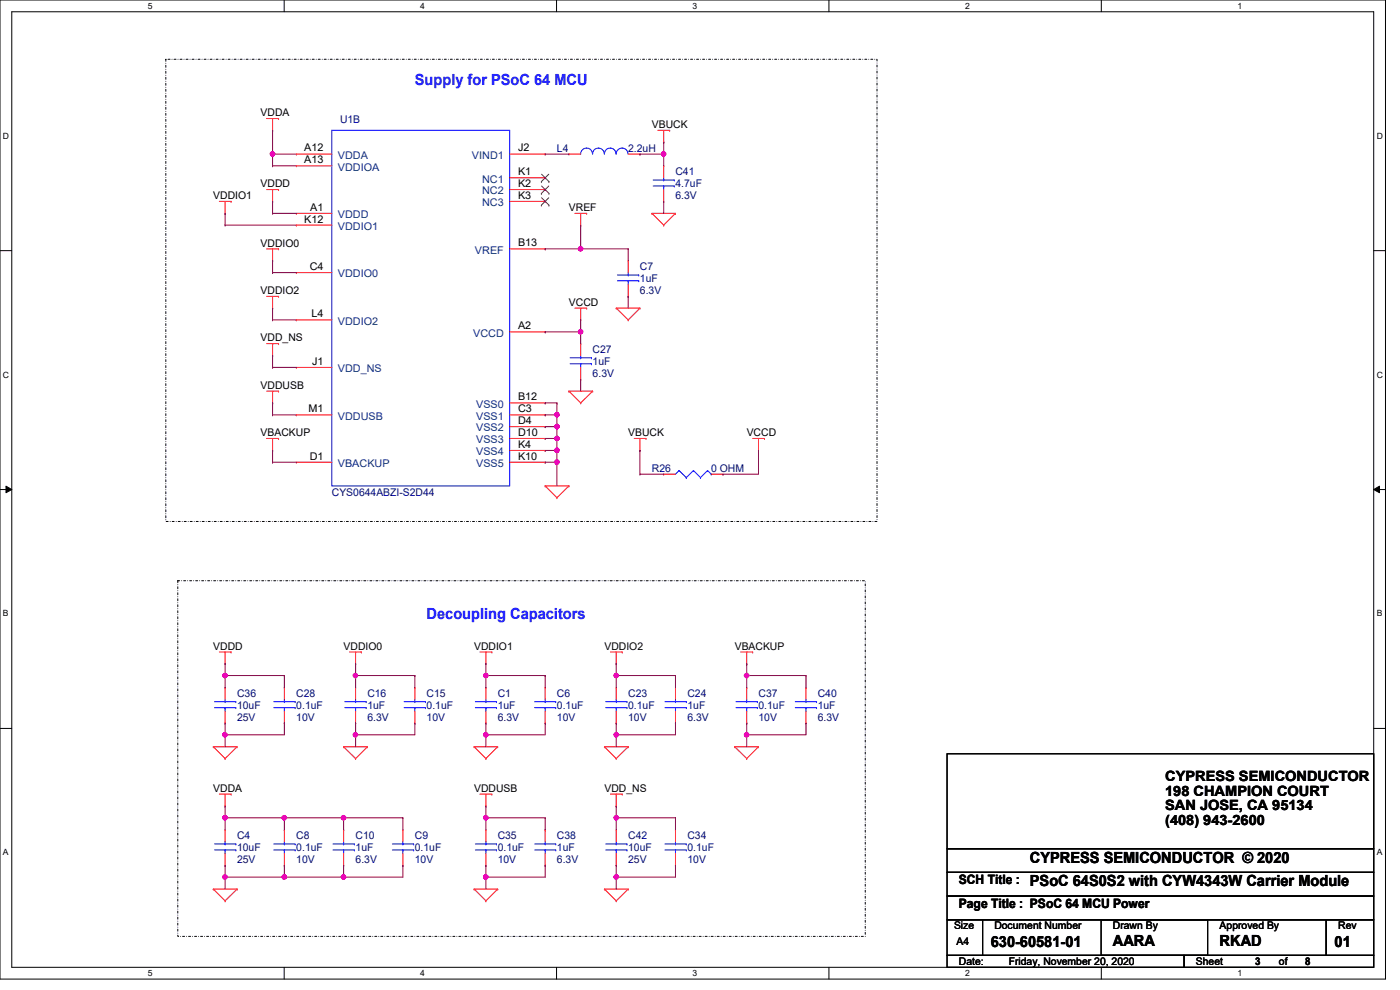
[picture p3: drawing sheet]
<svg xmlns="http://www.w3.org/2000/svg" width="297mm" height="210mm" viewBox="0 0 297 210" stroke-linecap="round" stroke-linejoin="round" font-family="sans-serif">
<path d="M0 0h293.9v207.7h-293.9zM2.5 2.5h288.9v202.7h-288.9z" fill="none" stroke="#000" stroke-width=".21"/>
<g fill="#fff">
<path d="M31.4 .3h.9v1.9h-.9z"/>
<path d="M31.4 205.4h.9v2h-.9z"/>
</g>
<path d="M60.3 0v2.5M60.3 205.2v2.5" fill="none" stroke="#000" stroke-width=".21"/>
<g fill="#fff">
<path d="M89.2 .3h.9v1.9h-.9z"/>
<path d="M89.2 205.4h.9v2h-.9z"/>
</g>
<path d="M118.1 0v2.5M118.1 205.2v2.5" fill="none" stroke="#000" stroke-width=".21"/>
<g fill="#fff">
<path d="M146.9 .3h1v1.9h-1z"/>
<path d="M146.9 205.4h1v2h-1z"/>
</g>
<path d="M175.9 0v2.5M175.9 205.2v2.5" fill="none" stroke="#000" stroke-width=".21"/>
<g fill="#fff">
<path d="M204.7 .3h1v1.9h-1z"/>
<path d="M204.7 205.4h1v2h-1z"/>
</g>
<path d="M233.6 0v2.5M233.6 205.2v2.5" fill="none" stroke="#000" stroke-width=".21"/>
<g fill="#fff">
<path d="M262.5 .3h1v1.9h-1z"/>
<path d="M262.5 205.4h1v2h-1z"/>
<path d="M.6 27.8h1.3v2h-1.3z"/>
<path d="M292.1 27.8h1.2v2h-1.2z"/>
<path d="M.6 78.5h1.3v2h-1.3z"/>
<path d="M292.1 78.5h1.2v2h-1.2z"/>
</g>
<path d="M0 53.2h2.5M291.4 53.2h2.5" fill="none" stroke="#000" stroke-width=".21"/>
<g fill="#fff">
<path d="M.6 129.2h1.2v1.9h-1.2z"/>
<path d="M292.1 129.2h1.1v1.9h-1.1z"/>
</g>
<path d="M0 103.8h2.5M1.3 103.1l1.2 .7-1.2 .7zM291.4 103.8l1.3-.7v1.4zM291.4 103.8h2.5" fill="none" stroke="#000" stroke-width=".21"/>
<path d="M1.3 103.1l1.2 .7-1.2 .7zM291.4 103.8l1.3-.7v1.4z" fill="#000"/>
<g fill="#fff">
<path d="M.6 179.8h1.2v2h-1.2z"/>
<path d="M292.1 179.8h1.1v2h-1.1z"/>
</g>
<path d="M0 154.5h2.5M200.9 159.9h90.5v20.1h-90.5zM291.4 154.5h2.5M200.9 180h90.5v5h-90.5zM200.9 185h90.5v5.1h-90.5zM200.9 195.1h7.5v7.5h-7.5zM200.9 190.1h90.5v5h-90.5zM208.4 195.1h72.9v7.5h-72.9zM233.6 195.1h22.6v7.5h-22.6zM281.3 195.1h10.1v7.5h-10.1zM200.9 202.6h50.3v2.6h-50.3zM251.2 202.6h40.2v2.6h-40.2z" fill="none" stroke="#000" stroke-width=".21"/>
<path d="M35.2 12.6h150.9v98h-150.9zM37.7 123.2h145.9v75.4h-145.9z" fill="none" stroke="#000" stroke-width=".21" stroke-dasharray=".4 .4 0 .4"/>
<g fill="none" stroke="#f00" stroke-width=".21">
<path d="M56.6 25.1h2.5M57.8 27.6h.1M57.8 25.1v2.5M59.1 25.1h.1M62.9 32.7h.1M62.9 35.2h.1M62.9 32.7h7.5M62.9 35.2h7.5M108.1 32.7h7.6M108.1 37.7h7.6M115.7 32.7h.1M115.7 37.7h.1"/>
<path d="M120.7 32.7h.1M120.7 32.7h2.5M133.3 32.7h2.5M135.8 32.7h.1M139.5 27.6h2.6M140.8 30.1h.1M140.8 35.2h.1M140.8 27.6v2.5M140.8 35.2v2.5M142.1 27.6h.1M46.5 42.7h2.5M47.8 45.3h.1"/>
<path d="M47.8 42.7v2.6M49 42.7h.1M56.6 40.2h2.5M56.6 52.8h2.5M57.8 42.7h.1M57.8 55.3h.1M57.8 40.2v2.5M57.8 52.8v2.5M59.1 40.2h.1M59.1 52.8h.1M62.9 45.3h.1M62.9 57.8h.1"/>
<path d="M62.9 47.8h.1M62.9 45.3h7.5M62.9 57.8h7.5M62.9 47.8h7.5M108.1 40.2h7.6M108.1 52.8h7.6M108.1 42.7h7.6M115.7 42.7h.1M115.7 40.2h.1M115.7 52.8h.1M122 45.3h2.5M123.2 47.8h.1"/>
<path d="M123.2 45.3v2.5M124.5 45.3h.1M133.3 55.3h.1M133.3 55.3v2.5M138.3 45.3h.1M138.3 45.3h5M138.3 45.3l2.5 2.5M140.8 47.8h.1M140.8 42.7h.1M140.8 40.2v2.5M143.3 45.3h.1M143.3 45.3l-2.5 2.5"/>
<path d="M56.6 62.9h2.5M56.6 72.9h2.5M57.8 65.4h.1M57.8 75.4h.1M57.8 62.9v2.5M57.8 72.9v2.5M59.1 62.9h.1M59.1 72.9h.1M62.9 77.9h.1M62.9 67.9h.1M62.9 77.9h7.5M62.9 67.9h7.5"/>
<path d="M108.1 70.4h7.6M115.7 70.4h.1M122 65.4h2.5M123.2 67.9h.1M123.2 72.9h.1M123.2 65.4v2.5M123.2 72.9v2.5M123.2 77.9v2.5M124.5 65.4h.1M130.7 65.4h.1M130.7 65.4h5.1M130.7 65.4l2.6 2.5"/>
<path d="M133.3 67.9h.1M133.3 62.9h.1M133.3 60.3v2.6M135.8 65.4h.1M135.8 65.4l-2.5 2.5M56.6 83h2.5M56.6 93h2.5M57.8 85.5h.1M57.8 95.5h.1M57.8 83v2.5M57.8 93v2.5M59.1 83h.1"/>
<path d="M59.1 93h.1M62.9 98h.1M62.9 88h.1M62.9 88h7.5M62.9 98h7.5M108.1 93h7.6M108.1 90.5h7.6M108.1 95.5h7.6M108.1 88h7.6M108.1 98h7.6M108.1 85.5h7.6M115.7 90.5h.1"/>
<path d="M115.7 95.5h.1M115.7 93h.1M115.7 88h.1M115.7 98h.1M115.7 85.5h.1M120.7 83h.1M120.7 83h5M120.7 83l2.5 2.5M123.2 85.5h.1M123.2 80.4h.1M125.7 83h.1M125.7 83l-2.5 2.5"/>
<path d="M134.5 93h2.5M135.8 95.5h.1M135.8 93v2.5M137 93h.1M159.7 93h2.5M160.9 95.5h.1M160.9 93v2.5M162.2 93h.1M115.7 103.1h.1M115.7 103.1h5M115.7 103.1l2.5 2.5M118.2 105.6h.1"/>
<path d="M120.7 103.1h.1M120.7 103.1l-2.5 2.5M140.8 100.6h.1M140.8 100.6h2.5M150.9 100.6h2.5M153.4 100.6h.1M46.5 138.3h2.5M47.8 138.3v2.5M49 138.3h.1M74.2 138.3h2.5M75.4 138.3v2.5M76.7 138.3h.1"/>
<path d="M101.8 138.3h2.6M103.1 138.3v2.5M104.4 138.3h.1M129.5 138.3h2.5M130.7 138.3v2.5M132 138.3h.1M157.1 138.3h2.6M158.4 138.3v2.5M159.7 138.3h.1M45.3 158.4h.1M45.3 158.4h5M45.3 158.4l2.5 2.5"/>
<path d="M47.8 140.8h.1M47.8 145.8h.1M47.8 153.4h.1M47.8 145.8v2.5M47.8 150.9v2.5M50.3 158.4h.1M50.3 158.4l-2.5 2.5M60.3 145.8h.1M60.3 153.4h.1M60.3 145.8v2.5M60.3 150.9v2.5M72.9 158.4h.1"/>
<path d="M72.9 158.4h5M72.9 158.4l2.5 2.5M75.4 140.8h.1M75.4 145.8h.1M75.4 153.4h.1M75.4 145.8v2.5M75.4 150.9v2.5M77.9 158.4h.1M77.9 158.4l-2.5 2.5M88 145.8h.1M88 153.4h.1M88 145.8v2.5"/>
<path d="M88 150.9v2.5M100.6 158.4h.1M100.6 158.4h5M100.6 158.4l2.5 2.5M103.1 140.8h.1M103.1 145.8h.1M103.1 153.4h.1M103.1 145.8v2.5M103.1 150.9v2.5M105.6 158.4h.1M105.6 158.4l-2.5 2.5M115.7 145.8h.1"/>
<path d="M115.7 153.4h.1M115.7 145.8v2.5M115.7 150.9v2.5M128.2 158.4h.1M128.2 158.4h5.1M128.2 158.4l2.5 2.5M130.7 140.8h.1M130.7 145.8h.1M130.7 153.4h.1M130.7 145.8v2.5M130.7 150.9v2.5M133.3 158.4h.1"/>
<path d="M133.3 158.4l-2.6 2.5M143.3 145.8h.1M143.3 153.4h.1M143.3 145.8v2.5M143.3 150.9v2.5M155.9 158.4h.1M155.9 158.4h5M155.9 158.4l2.5 2.5M158.4 140.8h.1M158.4 145.8h.1M158.4 153.4h.1M158.4 145.8v2.5"/>
<path d="M158.4 150.9v2.5M160.9 158.4h.1M160.9 158.4l-2.5 2.5M171 145.8h.1M171 153.4h.1M171 145.8v2.5M171 150.9v2.5M46.5 168.4h2.5M47.8 160.9h.1M47.8 171h.1M47.8 176h.1M47.8 168.4v2.6"/>
<path d="M47.8 176v2.5M49 168.4h.1M60.3 176h.1M60.3 176v2.5M72.9 176h.1M72.9 176v2.5M75.4 160.9h.1M85.5 176h.1M85.5 176v2.5M101.8 168.4h2.6M103.1 171h.1M103.1 160.9h.1"/>
<path d="M103.1 176h.1M103.1 168.4v2.6M103.1 176v2.5M104.4 168.4h.1M115.7 176h.1M115.7 176v2.5M129.5 168.4h2.5M130.7 160.9h.1M130.7 171h.1M130.7 176h.1M130.7 168.4v2.6M130.7 176v2.5"/>
<path d="M132 168.4h.1M143.3 176h.1M143.3 176v2.5M158.4 160.9h.1M45.3 188.6h.1M45.3 188.6h5M45.3 188.6l2.5 2.5M47.8 191.1h.1M47.8 183.6h.1M47.8 181v2.6M50.3 188.6h.1M50.3 188.6l-2.5 2.5"/>
<path d="M60.3 183.6h.1M60.3 181v2.6M72.9 183.6h.1M72.9 181v2.6M85.5 183.6h.1M85.5 181v2.6M100.6 188.6h.1M100.6 188.6h5M100.6 188.6l2.5 2.5M103.1 191.1h.1M103.1 183.6h.1M103.1 181v2.6"/>
<path d="M105.6 188.6h.1M105.6 188.6l-2.5 2.5M115.7 183.6h.1M115.7 181v2.6M128.2 188.6h.1M128.2 188.6h5.1M128.2 188.6l2.5 2.5M130.7 191.1h.1M130.7 183.6h.1M130.7 181v2.6M133.3 188.6h.1M133.3 188.6l-2.6 2.5"/>
<path d="M143.3 183.6h.1M143.3 181v2.6"/>
</g>
<g fill="none" stroke="#00f" stroke-width=".21">
<path d="M70.4 27.6h37.7v75.5h-37.7zM123.2 32.7a1.25 1.25 0 0 1 1.2-1.3 1.25 1.25 0 0 1 1.3 1.3M125.7 32.7a1.23 1.23 0 0 1 1.3-1.3 1.23 1.23 0 0 1 1.2 1.3M128.2 32.7a1.23 1.23 0 0 1 1.3-1.3 1.23 1.23 0 0 1 1.2 1.3M130.7 32.7a1.25 1.25 0 0 1 1.3-1.3 1.25 1.25 0 0 1 1.2 1.3M138.6 39.5h4.4M138.6 38.2h4.4M140.8 38.2h.1M140.8 39.5h.1M140.8 37.7v.5M140.8 39.5v.7M143 39.5h.1"/>
<path d="M143 38.2h.1M131 59.6h4.5M131 58.3h4.5M133.3 58.3h.1M133.3 59.6h.1M133.3 57.8v.5M133.3 59.6v.7M135.5 59.6h.1M135.5 58.3h.1M120.9 77.2h4.6M120.9 75.9h4.6M123.2 75.9h.1"/>
<path d="M123.2 77.2h.1M123.2 75.4v.5M123.2 77.2v.7M125.5 77.2h.1M125.5 75.9h.1M144.1 99.8h.1M144.1 99.8l-.8 .8M144.1 99.8l1.5 1.5M147.1 99.8h.1M147.1 99.8l-1.5 1.5M147.1 99.8l1.5 1.5M150.1 99.8h.1"/>
<path d="M150.1 99.8l-1.5 1.5M150.1 99.8l.8 .8M145.6 101.3h.1M148.6 101.3h.1M150.9 100.6h.1M45.5 150.1h4.5M45.5 148.8h4.5M47.8 148.8h.1M47.8 150.1h.1M47.8 148.3v.5M47.8 150.1v.8M50 150.1h.1"/>
<path d="M50 148.8h.1M58.1 150.1h4.5M58.1 148.8h4.5M60.3 148.8h.1M60.3 150.1h.1M60.3 148.3v.5M60.3 150.1v.8M62.6 150.1h.1M62.6 148.8h.1M73.2 150.1h4.5M73.2 148.8h4.5M75.4 148.8h.1"/>
<path d="M75.4 150.1h.1M75.4 148.3v.5M75.4 150.1v.8M77.7 150.1h.1M77.7 148.8h.1M85.7 150.1h4.6M85.7 148.8h4.6M88 148.8h.1M88 150.1h.1M88 148.3v.5M88 150.1v.8M90.3 150.1h.1"/>
<path d="M90.3 148.8h.1M100.8 150.1h4.5M100.8 148.8h4.5M103.1 148.8h.1M103.1 150.1h.1M103.1 148.3v.5M103.1 150.1v.8M105.3 150.1h.1M105.3 148.8h.1M113.4 150.1h4.5M113.4 148.8h4.5M115.7 148.8h.1"/>
<path d="M115.7 150.1h.1M115.7 148.3v.5M115.7 150.1v.8M117.9 150.1h.1M117.9 148.8h.1M128.5 150.1h4.5M128.5 148.8h4.5M130.7 148.8h.1M130.7 150.1h.1M130.7 148.3v.5M130.7 150.1v.8M133 150.1h.1"/>
<path d="M133 148.8h.1M141.1 150.1h4.5M141.1 148.8h4.5M143.3 148.8h.1M143.3 150.1h.1M143.3 148.3v.5M143.3 150.1v.8M145.6 150.1h.1M145.6 148.8h.1M156.1 150.1h4.6M156.1 148.8h4.6M158.4 148.8h.1"/>
<path d="M158.4 150.1h.1M158.4 148.3v.5M158.4 150.1v.8M160.7 150.1h.1M160.7 148.8h.1M168.7 150.1h4.5M168.7 148.8h4.5M171 148.8h.1M171 150.1h.1M171 148.3v.5M171 150.1v.8M173.2 150.1h.1"/>
<path d="M173.2 148.8h.1M45.5 179h4.5M47.8 179h.1M47.8 178.5v.5M50 179h.1M58.1 179h4.5M60.3 179h.1M60.3 178.5v.5M62.6 179h.1M70.7 179h4.5M72.9 179h.1M72.9 178.5v.5"/>
<path d="M75.2 179h.1M83.2 179h4.6M85.5 179h.1M85.5 178.5v.5M87.8 179h.1M100.8 179h4.5M103.1 179h.1M103.1 178.5v.5M105.3 179h.1M113.4 179h4.5M115.7 179h.1M115.7 178.5v.5"/>
<path d="M117.9 179h.1M128.5 179h4.5M130.7 179h.1M130.7 178.5v.5M133 179h.1M141.1 179h4.5M143.3 179h.1M143.3 178.5v.5M145.6 179h.1M45.5 180.3h4.5M47.8 180.3h.1M47.8 180.3v.7"/>
<path d="M50 180.3h.1M58.1 180.3h4.5M60.3 180.3h.1M60.3 180.3v.7M62.6 180.3h.1M70.7 180.3h4.5M72.9 180.3h.1M72.9 180.3v.7M75.2 180.3h.1M83.2 180.3h4.6M85.5 180.3h.1M85.5 180.3v.7"/>
<path d="M87.8 180.3h.1M100.8 180.3h4.5M103.1 180.3h.1M103.1 180.3v.7M105.3 180.3h.1M113.4 180.3h4.5M115.7 180.3h.1M115.7 180.3v.7M117.9 180.3h.1M128.5 180.3h4.5M130.7 180.3h.1M130.7 180.3v.7"/>
<path d="M133 180.3h.1M141.1 180.3h4.5M143.3 180.3h.1M143.3 180.3v.7M145.6 180.3h.1"/>
</g>
<path d="M114.9 38.5h.1M114.9 39.5l1.6 1.5M114.9 37l1.6 1.5M116.4 39.5l-1.5 1.5M116.4 37l-1.5 1.5M116.5 38.5h.1M114.9 43.5h.1M114.9 41h.1M114.9 42l1.6 1.5M116.4 42l-1.5 1.5M116.5 43.5h.1M116.5 41h.1" fill="none" stroke="#804000" stroke-width=".21"/>
<path d="M57.8 27.6h.1M57.8 27.6v5.1" fill="none" stroke="#800040" stroke-width=".21"/>
<circle cx="57.8" cy="32.7" r=".49" fill="#f0f"/>
<circle cx="57.8" cy="32.7" r=".49" fill="none" stroke="#f0f" stroke-width=".21"/>
<g fill="none" stroke="#800040" stroke-width=".21">
<path d="M57.8 35.2h.1M57.8 32.7h.1M57.8 35.2h5.1M57.8 32.7h5.1M57.8 32.7v2.5M115.7 32.7h.1M115.7 32.7h5M135.8 32.7h.1M140.8 30.1h.1M140.8 30.1v2.6h-5M47.8 47.8h.1M47.8 47.8h15.1"/>
<path d="M57.8 42.7h.1M57.8 42.7v2.6M57.8 65.4h.1M57.8 67.9h.1M57.8 75.4h.1M57.8 77.9h.1M57.8 65.4v2.5M57.8 75.4v2.5M57.8 67.9h5.1M57.8 77.9h5.1M57.8 85.5h.1M57.8 88h.1"/>
<path d="M57.8 95.5h.1M57.8 98h.1M57.8 85.5v2.5M57.8 95.5v2.5M57.8 88h5.1M57.8 98h5.1"/>
</g>
<circle cx="140.8" cy="32.7" r=".49" fill="#f0f"/>
<circle cx="140.8" cy="32.7" r=".49" fill="none" stroke="#f0f" stroke-width=".21"/>
<path d="M115.7 52.8h.1M123.2 47.8h.1M123.2 47.8v5h-7.5M115.7 70.4h.1M115.7 70.4h7.5" fill="none" stroke="#800040" stroke-width=".21"/>
<circle cx="123.2" cy="70.4" r=".49" fill="#f0f"/>
<circle cx="123.2" cy="70.4" r=".49" fill="none" stroke="#f0f" stroke-width=".21"/>
<path d="M123.2 67.9h.1M123.2 67.9v2.5M115.7 95.5h.1M115.7 95.5h2.5M118.2 95.5h.1M118.2 95.5v2.5" fill="none" stroke="#800040" stroke-width=".21"/>
<circle cx="118.1" cy="95.5" r=".48" fill="#f0f"/>
<circle cx="118.1" cy="95.5" r=".48" fill="none" stroke="#f0f" stroke-width=".21"/>
<path d="M115.7 93h.1M115.7 93h2.5" fill="none" stroke="#800040" stroke-width=".21"/>
<circle cx="118.1" cy="93" r=".47" fill="#f0f"/>
<circle cx="118.1" cy="93" r=".47" fill="none" stroke="#f0f" stroke-width=".21"/>
<path d="M115.7 90.5h.1M115.7 90.5h2.5M118.2 93h.1M118.2 93v2.5" fill="none" stroke="#800040" stroke-width=".21"/>
<circle cx="118.1" cy="90.5" r=".48" fill="#f0f"/>
<circle cx="118.1" cy="90.5" r=".48" fill="none" stroke="#f0f" stroke-width=".21"/>
<path d="M115.7 88h.1M115.7 85.5h.1M115.7 88h2.5M115.7 85.5h2.5M118.2 90.5h.1M118.2 88h.1M118.2 85.5h.1M118.2 85.5v7.5" fill="none" stroke="#800040" stroke-width=".21"/>
<circle cx="118.1" cy="88" r=".47" fill="#f0f"/>
<circle cx="118.1" cy="88" r=".47" fill="none" stroke="#f0f" stroke-width=".21"/>
<path d="M123.2 52.8h.1M123.2 52.8h10.1" fill="none" stroke="#800040" stroke-width=".21"/>
<circle cx="123.2" cy="52.8" r=".49" fill="#f0f"/>
<circle cx="123.2" cy="52.8" r=".49" fill="none" stroke="#f0f" stroke-width=".21"/>
<path d="M140.8 32.7h.1M140.8 32.7v2.5M140.8 42.7h.1M140.8 42.7v2.6M103.1 171h.1M103.1 173.5h.1M103.1 171v2.5M103.1 173.5h12.6M115.7 173.5h.1M115.7 173.5v2.5M143.3 183.6h.1M143.3 183.6v2.5" fill="none" stroke="#800040" stroke-width=".21"/>
<circle cx="103.1" cy="173.5" r=".49" fill="#f0f"/>
<circle cx="103.1" cy="173.5" r=".49" fill="none" stroke="#f0f" stroke-width=".21"/>
<path d="M103.1 173.5h.1M103.1 173.5v2.5M103.1 183.6h.1M103.1 186.1h.1M103.1 183.6v2.5M115.7 183.6h.1M115.7 183.6v2.5h-12.6" fill="none" stroke="#800040" stroke-width=".21"/>
<circle cx="103.1" cy="186" r=".49" fill="#f0f"/>
<circle cx="103.1" cy="186" r=".49" fill="none" stroke="#f0f" stroke-width=".21"/>
<path d="M158.4 143.3h.1M158.4 140.8h.1M158.4 140.8v5M158.4 143.3h12.6M171 143.3h.1M171 143.3v2.5M103.1 186.1h.1M103.1 186.1v2.5" fill="none" stroke="#800040" stroke-width=".21"/>
<circle cx="158.4" cy="143.3" r=".48" fill="#f0f"/>
<circle cx="158.4" cy="143.3" r=".48" fill="none" stroke="#f0f" stroke-width=".21"/>
<path d="M158.4 153.4h.1M158.4 155.9h.1M158.4 153.4v5" fill="none" stroke="#800040" stroke-width=".21"/>
<circle cx="158.4" cy="155.9" r=".48" fill="#f0f"/>
<circle cx="158.4" cy="155.9" r=".48" fill="none" stroke="#f0f" stroke-width=".21"/>
<g fill="none" stroke="#800040" stroke-width=".21">
<path d="M135.8 95.5h.1M135.8 95.5v5.1M160.9 95.5h.1M160.9 95.5v5.1h-7.5M135.8 100.6h.1M135.8 100.6h5M153.4 100.6h.1M130.7 153.4h.1M130.7 140.8h.1M130.7 143.3h.1M130.7 140.8v2.5M130.7 153.4v2.5"/>
<path d="M130.7 143.3h12.6M143.3 143.3h.1M143.3 143.3v2.5M158.4 155.9h.1M171 153.4h.1M171 153.4v2.5h-12.6"/>
</g>
<circle cx="130.7" cy="143.3" r=".47" fill="#f0f"/>
<circle cx="130.7" cy="143.3" r=".47" fill="none" stroke="#f0f" stroke-width=".21"/>
<path d="M130.7 143.3h.1M130.7 155.9h.1M130.7 143.3v2.5M130.7 155.9v2.5M143.3 153.4h.1M143.3 153.4v2.5h-12.6" fill="none" stroke="#800040" stroke-width=".21"/>
<circle cx="130.7" cy="155.9" r=".47" fill="#f0f"/>
<circle cx="130.7" cy="155.9" r=".47" fill="none" stroke="#f0f" stroke-width=".21"/>
<path d="M47.8 140.8h.1M47.8 140.8v2.5M103.1 143.3h.1M103.1 143.3v2.5" fill="none" stroke="#800040" stroke-width=".21"/>
<circle cx="47.7" cy="143.3" r=".48" fill="#f0f"/>
<circle cx="47.7" cy="143.3" r=".48" fill="none" stroke="#f0f" stroke-width=".21"/>
<path d="M47.8 155.9h.1M47.8 155.9v2.5M60.3 153.4h.1M60.3 153.4v2.5" fill="none" stroke="#800040" stroke-width=".21"/>
<circle cx="47.7" cy="155.9" r=".48" fill="#f0f"/>
<circle cx="47.7" cy="155.9" r=".48" fill="none" stroke="#f0f" stroke-width=".21"/>
<g fill="none" stroke="#800040" stroke-width=".21">
<path d="M47.8 155.9h.1M47.8 143.3h.1M47.8 155.9h12.5M47.8 143.3h12.5M60.3 143.3h.1M60.3 143.3v2.5M103.1 153.4h.1M103.1 143.3h.1M103.1 153.4v2.5M103.1 143.3h12.6M115.7 153.4h.1M115.7 143.3h.1"/>
<path d="M115.7 143.3v2.5M115.7 153.4v2.5"/>
</g>
<circle cx="103.1" cy="143.3" r=".48" fill="#f0f"/>
<circle cx="103.1" cy="143.3" r=".48" fill="none" stroke="#f0f" stroke-width=".21"/>
<path d="M103.1 155.9h.1M103.1 155.9h12.6M47.8 171h.1M47.8 171v2.5M72.9 173.5h.1M72.9 173.5v2.5" fill="none" stroke="#800040" stroke-width=".21"/>
<circle cx="47.7" cy="173.5" r=".49" fill="#f0f"/>
<circle cx="47.7" cy="173.5" r=".49" fill="none" stroke="#f0f" stroke-width=".21"/>
<path d="M60.3 183.6h.1M60.3 183.6v2.5" fill="none" stroke="#800040" stroke-width=".21"/>
<circle cx="60.3" cy="186" r=".49" fill="#f0f"/>
<circle cx="60.3" cy="186" r=".49" fill="none" stroke="#f0f" stroke-width=".21"/>
<path d="M47.8 173.5h.1M47.8 173.5h12.5M60.3 173.5h.1M60.3 173.5v2.5M47.8 186.1h.1M47.8 186.1v2.5M47.8 186.1h12.5M72.9 183.6h.1M72.9 183.6v2.5" fill="none" stroke="#800040" stroke-width=".21"/>
<circle cx="60.3" cy="173.5" r=".49" fill="#f0f"/>
<circle cx="60.3" cy="173.5" r=".49" fill="none" stroke="#f0f" stroke-width=".21"/>
<path d="M72.9 173.5h.1M72.9 173.5h12.6M85.5 173.5h.1M85.5 173.5v2.5M85.5 183.6h.1M85.5 183.6v2.5" fill="none" stroke="#800040" stroke-width=".21"/>
<circle cx="72.9" cy="173.5" r=".49" fill="#f0f"/>
<circle cx="72.9" cy="173.5" r=".49" fill="none" stroke="#f0f" stroke-width=".21"/>
<path d="M72.9 186.1h.1M72.9 186.1h12.6" fill="none" stroke="#800040" stroke-width=".21"/>
<circle cx="72.9" cy="186" r=".49" fill="#f0f"/>
<circle cx="72.9" cy="186" r=".49" fill="none" stroke="#f0f" stroke-width=".21"/>
<path d="M57.8 55.3h.1M57.8 57.8h.1M57.8 45.3h.1M57.8 55.3v2.5M57.8 57.8h5.1M57.8 45.3h5.1M115.7 98h.1M115.7 98h2.5" fill="none" stroke="#800040" stroke-width=".21"/>
<circle cx="118.1" cy="98" r=".48" fill="#f0f"/>
<circle cx="118.1" cy="98" r=".48" fill="none" stroke="#f0f" stroke-width=".21"/>
<g fill="none" stroke="#800040" stroke-width=".21">
<path d="M133.3 52.8h.1M133.3 52.8v2.5M123.2 70.4h.1M123.2 70.4v2.5M133.3 62.9h.1M133.3 62.9v2.5M118.2 98h.1M118.2 98v5.1M123.2 80.4h.1M123.2 80.4v2.6M75.4 143.3h.1M75.4 153.4h.1"/>
<path d="M75.4 143.3v2.5M75.4 153.4v2.5M75.4 143.3h12.6M88 143.3h.1M88 153.4h.1M88 143.3v2.5M88 153.4v2.5"/>
</g>
<circle cx="75.4" cy="143.3" r=".47" fill="#f0f"/>
<circle cx="75.4" cy="143.3" r=".47" fill="none" stroke="#f0f" stroke-width=".21"/>
<path d="M75.4 155.9h.1M75.4 155.9h12.6" fill="none" stroke="#800040" stroke-width=".21"/>
<circle cx="75.4" cy="155.9" r=".47" fill="#f0f"/>
<circle cx="75.4" cy="155.9" r=".47" fill="none" stroke="#f0f" stroke-width=".21"/>
<path d="M75.4 140.8h.1M75.4 155.9h.1M75.4 140.8v2.5M75.4 155.9v2.5M130.7 171h.1M130.7 171v2.5M130.7 183.6h.1M130.7 183.6v2.5" fill="none" stroke="#800040" stroke-width=".21"/>
<circle cx="130.7" cy="186" r=".48" fill="#f0f"/>
<circle cx="130.7" cy="186" r=".48" fill="none" stroke="#f0f" stroke-width=".21"/>
<path d="M47.8 153.4h.1M47.8 153.4v2.5M130.7 173.5h.1M130.7 173.5h12.6M130.7 186.1h.1M130.7 186.1v2.5" fill="none" stroke="#800040" stroke-width=".21"/>
<circle cx="130.7" cy="173.5" r=".48" fill="#f0f"/>
<circle cx="130.7" cy="173.5" r=".48" fill="none" stroke="#f0f" stroke-width=".21"/>
<g fill="none" stroke="#800040" stroke-width=".21">
<path d="M47.8 173.5h.1M47.8 173.5v2.5M60.3 173.5h.1M60.3 173.5h12.6M130.7 173.5h.1M130.7 173.5v2.5M143.3 173.5h.1M143.3 173.5v2.5M47.8 183.6h.1M47.8 183.6v2.5M60.3 186.1h.1M60.3 186.1h12.6"/>
<path d="M130.7 186.1h.1M130.7 186.1h12.6"/>
</g>
<circle cx="47.7" cy="186" r=".49" fill="#f0f"/>
<circle cx="47.7" cy="186" r=".49" fill="none" stroke="#f0f" stroke-width=".21"/>
<path d="M47.8 45.3h.1M47.8 45.3v2.5M47.8 143.3h.1M47.8 143.3v2.5M103.1 155.9h.1M103.1 155.9v2.5" fill="none" stroke="#800040" stroke-width=".21"/>
<circle cx="103.1" cy="155.9" r=".48" fill="#f0f"/>
<circle cx="103.1" cy="155.9" r=".48" fill="none" stroke="#f0f" stroke-width=".21"/>
<path d="M103.1 140.8h.1M103.1 140.8v2.5" fill="none" stroke="#800040" stroke-width=".21"/>
<circle cx="57.8" cy="32.7" r=".49" fill="#f0f"/>
<circle cx="57.8" cy="32.7" r=".49" fill="none" stroke="#f0f" stroke-width=".21"/>
<circle cx="140.8" cy="32.7" r=".49" fill="#f0f"/>
<circle cx="140.8" cy="32.7" r=".49" fill="none" stroke="#f0f" stroke-width=".21"/>
<circle cx="123.2" cy="70.4" r=".49" fill="#f0f"/>
<circle cx="123.2" cy="70.4" r=".49" fill="none" stroke="#f0f" stroke-width=".21"/>
<circle cx="118.1" cy="95.5" r=".48" fill="#f0f"/>
<circle cx="118.1" cy="95.5" r=".48" fill="none" stroke="#f0f" stroke-width=".21"/>
<circle cx="118.1" cy="93" r=".47" fill="#f0f"/>
<circle cx="118.1" cy="93" r=".47" fill="none" stroke="#f0f" stroke-width=".21"/>
<circle cx="118.1" cy="90.5" r=".48" fill="#f0f"/>
<circle cx="118.1" cy="90.5" r=".48" fill="none" stroke="#f0f" stroke-width=".21"/>
<circle cx="118.1" cy="88" r=".47" fill="#f0f"/>
<circle cx="118.1" cy="88" r=".47" fill="none" stroke="#f0f" stroke-width=".21"/>
<circle cx="123.2" cy="52.8" r=".49" fill="#f0f"/>
<circle cx="123.2" cy="52.8" r=".49" fill="none" stroke="#f0f" stroke-width=".21"/>
<circle cx="103.1" cy="173.5" r=".49" fill="#f0f"/>
<circle cx="103.1" cy="173.5" r=".49" fill="none" stroke="#f0f" stroke-width=".21"/>
<circle cx="103.1" cy="186" r=".49" fill="#f0f"/>
<circle cx="103.1" cy="186" r=".49" fill="none" stroke="#f0f" stroke-width=".21"/>
<circle cx="158.4" cy="143.3" r=".48" fill="#f0f"/>
<circle cx="158.4" cy="143.3" r=".48" fill="none" stroke="#f0f" stroke-width=".21"/>
<circle cx="158.4" cy="155.9" r=".48" fill="#f0f"/>
<circle cx="158.4" cy="155.9" r=".48" fill="none" stroke="#f0f" stroke-width=".21"/>
<circle cx="130.7" cy="143.3" r=".47" fill="#f0f"/>
<circle cx="130.7" cy="143.3" r=".47" fill="none" stroke="#f0f" stroke-width=".21"/>
<circle cx="130.7" cy="155.9" r=".47" fill="#f0f"/>
<circle cx="130.7" cy="155.9" r=".47" fill="none" stroke="#f0f" stroke-width=".21"/>
<circle cx="47.7" cy="143.3" r=".48" fill="#f0f"/>
<circle cx="47.7" cy="143.3" r=".48" fill="none" stroke="#f0f" stroke-width=".21"/>
<circle cx="47.7" cy="155.9" r=".48" fill="#f0f"/>
<circle cx="47.7" cy="155.9" r=".48" fill="none" stroke="#f0f" stroke-width=".21"/>
<circle cx="103.1" cy="143.3" r=".48" fill="#f0f"/>
<circle cx="103.1" cy="143.3" r=".48" fill="none" stroke="#f0f" stroke-width=".21"/>
<circle cx="47.7" cy="173.5" r=".49" fill="#f0f"/>
<circle cx="47.7" cy="173.5" r=".49" fill="none" stroke="#f0f" stroke-width=".21"/>
<circle cx="60.3" cy="186" r=".49" fill="#f0f"/>
<circle cx="60.3" cy="186" r=".49" fill="none" stroke="#f0f" stroke-width=".21"/>
<circle cx="60.3" cy="173.5" r=".49" fill="#f0f"/>
<circle cx="60.3" cy="173.5" r=".49" fill="none" stroke="#f0f" stroke-width=".21"/>
<circle cx="72.9" cy="173.5" r=".49" fill="#f0f"/>
<circle cx="72.9" cy="173.5" r=".49" fill="none" stroke="#f0f" stroke-width=".21"/>
<circle cx="72.9" cy="186" r=".49" fill="#f0f"/>
<circle cx="72.9" cy="186" r=".49" fill="none" stroke="#f0f" stroke-width=".21"/>
<circle cx="118.1" cy="98" r=".48" fill="#f0f"/>
<circle cx="118.1" cy="98" r=".48" fill="none" stroke="#f0f" stroke-width=".21"/>
<circle cx="75.4" cy="143.3" r=".47" fill="#f0f"/>
<circle cx="75.4" cy="143.3" r=".47" fill="none" stroke="#f0f" stroke-width=".21"/>
<circle cx="75.4" cy="155.9" r=".47" fill="#f0f"/>
<circle cx="75.4" cy="155.9" r=".47" fill="none" stroke="#f0f" stroke-width=".21"/>
<circle cx="130.7" cy="186" r=".48" fill="#f0f"/>
<circle cx="130.7" cy="186" r=".48" fill="none" stroke="#f0f" stroke-width=".21"/>
<circle cx="130.7" cy="173.5" r=".48" fill="#f0f"/>
<circle cx="130.7" cy="173.5" r=".48" fill="none" stroke="#f0f" stroke-width=".21"/>
<circle cx="47.7" cy="186" r=".49" fill="#f0f"/>
<circle cx="47.7" cy="186" r=".49" fill="none" stroke="#f0f" stroke-width=".21"/>
<circle cx="103.1" cy="155.9" r=".48" fill="#f0f"/>
<circle cx="103.1" cy="155.9" r=".48" fill="none" stroke="#f0f" stroke-width=".21"/>
<g font-size="3.3" fill="#00f">
<text x="88" y="18.1">Supply for PSoC 64 MCU</text>
<text x="90.5" y="131.2">Decoupling Capacitors</text>
</g>
<g font-size="3.3">
<text x="218.5" y="183">CYPRESS SEMICONDUCTOR © 2020</text>
<text x="218.5" y="188">PSoC 64S0S2 with CYW4343W Carrier Module</text>
<text x="210.2" y="200.9">630-60581-01</text>
<text x="236.1" y="200.6">AARA</text>
<text x="258.7" y="200.6">RKAD</text>
<text x="283.1" y="200.9">01</text>
</g>
<g font-size="3">
<text x="247.2" y="165.7">CYPRESS SEMICONDUCTOR</text>
<text x="247.2" y="168.8">198 CHAMPION COURT</text>
<text x="247.2" y="171.9">SAN JOSE, CA 95134</text>
<text x="247.2" y="175">(408) 943-2600</text>
</g>
<g font-size="2.8">
<text x="203.4" y="187.6">SCH Title :</text>
<text x="203.4" y="192.7">Page Title : PSoC 64 MCU Power</text>
</g>
<g font-size="2.2">
<text x="55.3" y="24.6">VDDA</text>
<text x="138.3" y="27.2">VBUCK</text>
<text x="64.6" y="32.1">A12</text>
<text x="64.6" y="34.6">A13</text>
<text x="109.9" y="32.1">J2</text>
<text x="55.3" y="39.8">VDDD</text>
<text x="109.9" y="39.7">K2</text>
<text x="109.9" y="37.2">K1</text>
<text x="45.3" y="42.2">VDDIO1</text>
<text x="64.6" y="47.2">K12</text>
<text x="65.8" y="44.7">A1</text>
<text x="109.9" y="42.2">K3</text>
<text x="120.7" y="44.7">VREF</text>
<text x="55.3" y="52.3">VDDIO0</text>
<text x="109.9" y="52.2">B13</text>
<text x="65.7" y="57.3">C4</text>
<text x="55.3" y="62.4">VDDIO2</text>
<text x="120.7" y="64.9">VCCD</text>
<text x="66.1" y="67.3">L4</text>
<text x="109.9" y="69.8">A2</text>
<text x="55.3" y="72.4">VDD_NS</text>
<text x="66.2" y="77.4">J1</text>
<text x="55.3" y="82.5">VDDUSB</text>
<text x="65.4" y="87.5">M1</text>
<text x="109.9" y="90">D4</text>
<text x="109.9" y="87.5">C3</text>
<text x="109.9" y="84.9">B12</text>
<text x="55.3" y="92.5">VBACKUP</text>
<text x="109.9" y="95">K4</text>
<text x="109.9" y="92.5">D10</text>
<text x="133.3" y="92.5">VBUCK</text>
<text x="158.4" y="92.5">VCCD</text>
<text x="65.7" y="97.5">D1</text>
<text x="109.9" y="97.5">K10</text>
<text x="45.3" y="137.8">VDDD</text>
<text x="72.9" y="137.8">VDDIO0</text>
<text x="100.6" y="137.8">VDDIO1</text>
<text x="128.2" y="137.8">VDDIO2</text>
<text x="155.9" y="137.8">VBACKUP</text>
<text x="45.3" y="168">VDDA</text>
<text x="100.6" y="168">VDDUSB</text>
<text x="128.2" y="168">VDD_NS</text>
<text x="202.4" y="197.1">Size</text>
<text x="210.9" y="197.1">Document Number</text>
<text x="236.1" y="197.1">Drawn By</text>
<text x="258.7" y="197.1">Approved By</text>
<text x="283.9" y="197.1">Rev</text>
<text x="202.9" y="200.4">A4</text>
<text x="203.4" y="204.7">Date:</text>
<text x="214" y="204.7">Friday, November 20, 2020</text>
<text x="253.7" y="204.7">Sheet</text>
<text x="266.3" y="204.7">3</text>
<text x="271.3" y="204.7">of</text>
<text x="276.9" y="204.7">8</text>
</g>
<g font-size="2.2" fill="#000080">
<text x="72.1" y="26.2">U1B</text>
<text x="118.2" y="32.2">L4</text>
<text x="133.3" y="32.2">2.2uH</text>
<text x="143.3" y="37.2">C41</text>
<text x="143.3" y="39.8">4.7uF</text>
<text x="143.3" y="42.2">6.3V</text>
<text x="135.8" y="57.3">C7</text>
<text x="135.8" y="59.9">1uF</text>
<text x="135.8" y="62.4">6.3V</text>
<text x="125.7" y="74.9">C27</text>
<text x="125.7" y="77.5">1uF</text>
<text x="125.7" y="80">6.3V</text>
<text x="138.3" y="100.1">R26</text>
<text x="150.9" y="100.1">0 OHM</text>
<text x="70.4" y="105.1">CYS0644ABZI-S2D44</text>
<text x="50.3" y="147.9">C36</text>
<text x="62.9" y="147.9">C28</text>
<text x="77.9" y="147.9">C16</text>
<text x="90.5" y="147.9">C15</text>
<text x="105.6" y="147.9">C1</text>
<text x="118.2" y="147.9">C6</text>
<text x="133.3" y="147.9">C23</text>
<text x="145.8" y="147.9">C24</text>
<text x="160.9" y="147.9">C37</text>
<text x="173.5" y="147.9">C40</text>
<text x="50.3" y="150.4">10uF</text>
<text x="50.3" y="152.9">25V</text>
<text x="62.9" y="150.4">0.1uF</text>
<text x="62.9" y="152.9">10V</text>
<text x="77.9" y="150.4">1uF</text>
<text x="77.9" y="152.9">6.3V</text>
<text x="90.5" y="150.4">0.1uF</text>
<text x="90.5" y="152.9">10V</text>
<text x="105.6" y="150.4">1uF</text>
<text x="105.6" y="152.9">6.3V</text>
<text x="118.2" y="150.4">0.1uF</text>
<text x="118.2" y="152.9">10V</text>
<text x="133.3" y="150.4">0.1uF</text>
<text x="133.3" y="152.9">10V</text>
<text x="145.8" y="150.4">1uF</text>
<text x="145.8" y="152.9">6.3V</text>
<text x="160.9" y="150.4">0.1uF</text>
<text x="160.9" y="152.9">10V</text>
<text x="173.5" y="150.4">1uF</text>
<text x="173.5" y="152.9">6.3V</text>
<text x="50.3" y="178.1">C4</text>
<text x="62.9" y="178.1">C8</text>
<text x="75.4" y="178.1">C10</text>
<text x="88" y="178.1">C9</text>
<text x="105.6" y="178.1">C35</text>
<text x="118.2" y="178.1">C38</text>
<text x="133.3" y="178.1">C42</text>
<text x="145.8" y="178.1">C34</text>
<text x="50.3" y="180.6">10uF</text>
<text x="50.3" y="183">25V</text>
<text x="62.9" y="180.6">0.1uF</text>
<text x="62.9" y="183">10V</text>
<text x="75.4" y="180.6">1uF</text>
<text x="75.4" y="183">6.3V</text>
<text x="88" y="180.6">0.1uF</text>
<text x="88" y="183">10V</text>
<text x="105.6" y="180.6">0.1uF</text>
<text x="105.6" y="183">10V</text>
<text x="118.2" y="180.6">1uF</text>
<text x="118.2" y="183">6.3V</text>
<text x="133.3" y="180.6">10uF</text>
<text x="133.3" y="183">25V</text>
<text x="145.8" y="180.6">0.1uF</text>
<text x="145.8" y="183">10V</text>
</g>
<g font-size="2.2" fill="#004080">
<text x="71.7" y="33.7">VDDA</text>
<text x="100.1" y="33.7">VIND1</text>
<text x="71.7" y="36.2">VDDIOA</text>
<text x="102.3" y="41.2">NC2</text>
<text x="102.3" y="38.7">NC1</text>
<text x="71.7" y="46.3">VDDD</text>
<text x="102.3" y="43.7">NC3</text>
<text x="71.7" y="48.8">VDDIO1</text>
<text x="100.8" y="53.8">VREF</text>
<text x="71.7" y="58.8">VDDIO0</text>
<text x="71.7" y="68.9">VDDIO2</text>
<text x="100.4" y="71.4">VCCD</text>
<text x="71.7" y="79">VDD_NS</text>
<text x="71.7" y="89">VDDUSB</text>
<text x="101" y="89">VSS1</text>
<text x="101" y="86.5">VSS0</text>
<text x="101" y="91.5">VSS2</text>
<text x="101" y="94">VSS3</text>
<text x="71.7" y="99.1">VBACKUP</text>
<text x="101" y="96.6">VSS4</text>
<text x="101" y="99.1">VSS5</text>
</g>
<g font-size="1.8">
<text x="31.4" y="1.9">5</text>
<text x="89.2" y="1.9">4</text>
<text x="146.9" y="1.9">3</text>
<text x="204.7" y="1.9">2</text>
<text x="262.5" y="1.9">1</text>
<text x=".6" y="29.4">D</text>
<text x="292.1" y="29.4">D</text>
<text x=".6" y="80.1">C</text>
<text x="292.1" y="80.1">C</text>
<text x=".6" y="130.8">B</text>
<text x="292.1" y="130.8">B</text>
<text x=".6" y="181.4">A</text>
<text x="292.1" y="181.4">A</text>
<text x="31.4" y="207.1">5</text>
<text x="89.2" y="207.1">4</text>
<text x="146.9" y="207.1">3</text>
<text x="204.7" y="207.1">2</text>
<text x="262.5" y="207.1">1</text>
</g>
</svg>
